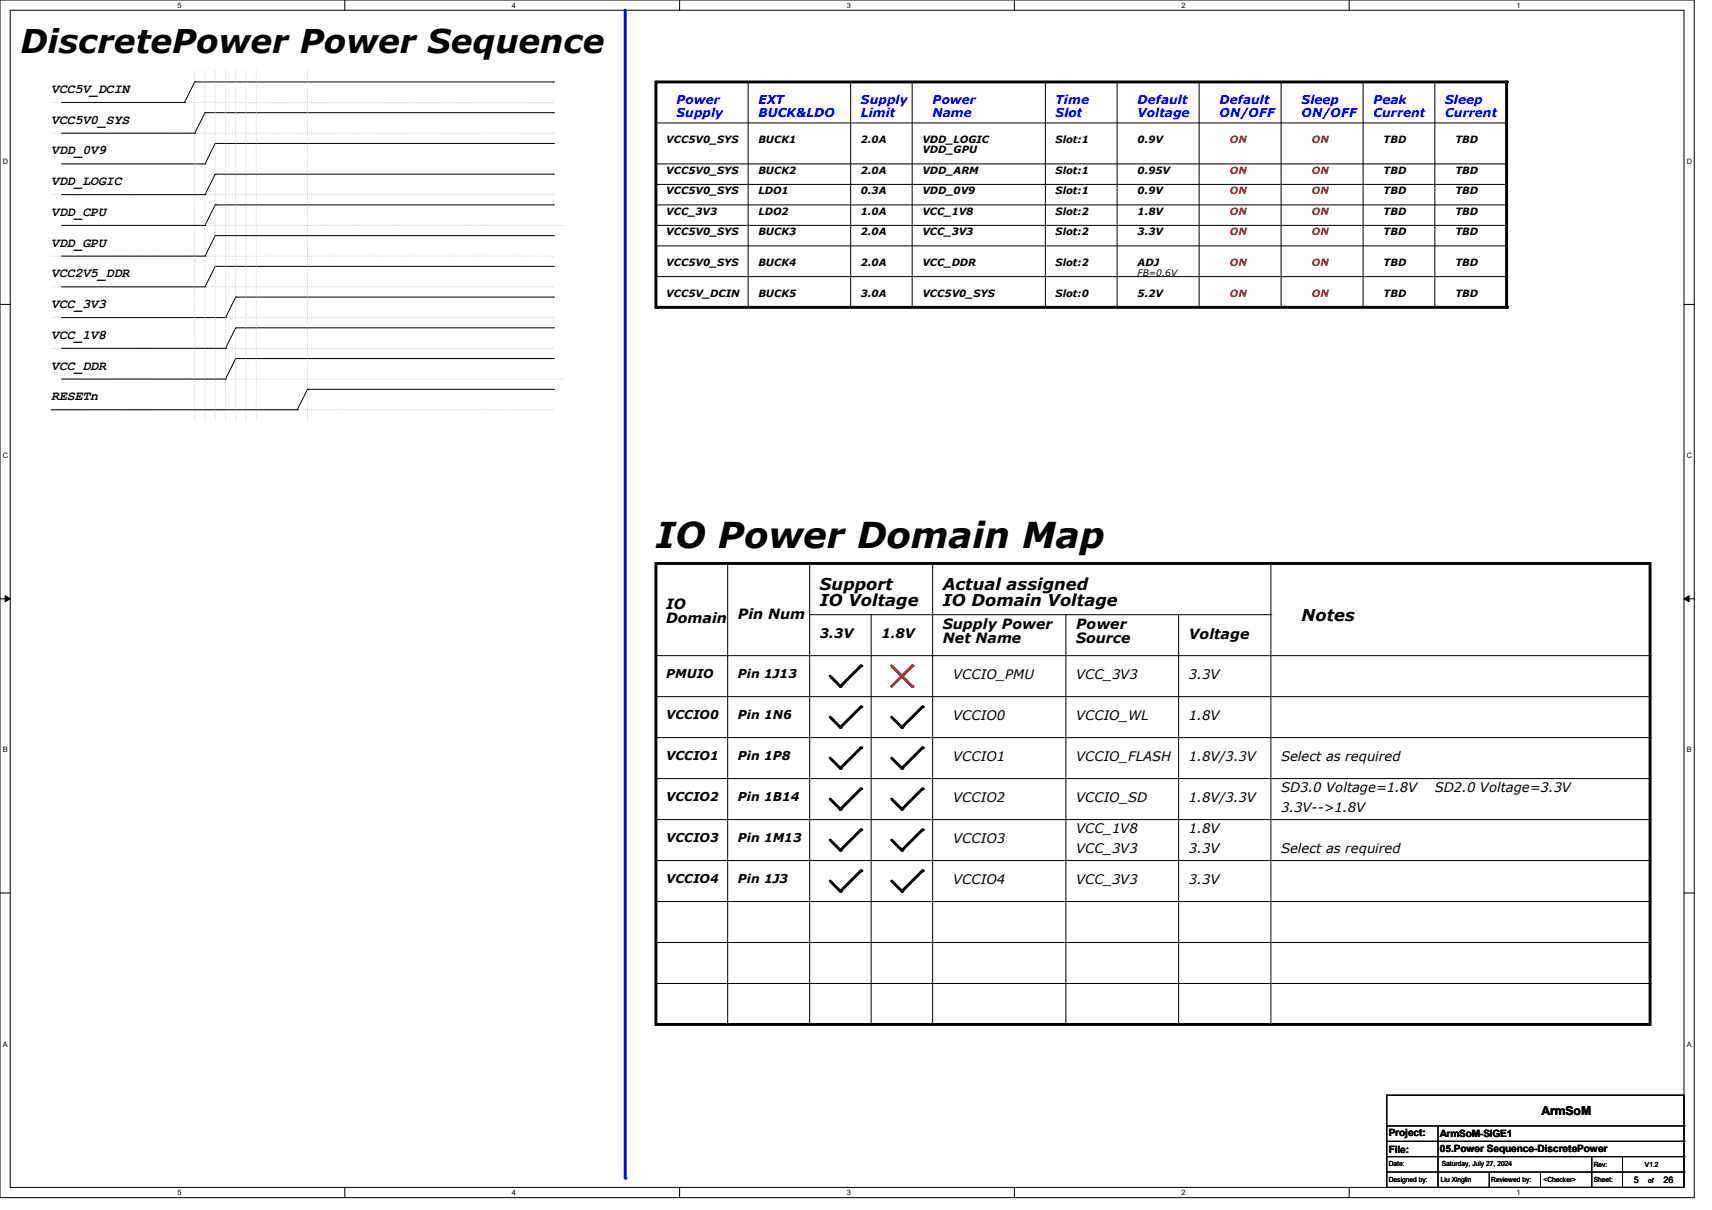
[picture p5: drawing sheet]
<svg xmlns="http://www.w3.org/2000/svg" width="297mm" height="210mm" viewBox="0 0 297 210" stroke-linecap="round" stroke-linejoin="round" font-family="sans-serif">
<g fill="none" stroke="#000" stroke-width=".17">
<path d="M0 0h293.9v207.9h-293.9zM1.8 1.8h290.3v204.3h-290.3zM33.8 14.2h.1M33.8 14.2l-1.8 3.6M33.8 14.2h62.2M35.6 19.6h.1M35.6 19.6l-1.8 3.5M35.6 19.6h60.4M59.8 0v1.8M96 14.2h.1M96 19.6h.1M117.9 0v1.8"/>
<path d="M176 0v1.8M234.1 0v1.8M37.3 24.9h.1M37.3 24.9l-1.7 3.5M37.3 24.9h58.7M96 24.9h.1M0 52.8h1.8M292.1 52.8h1.8M0 103.9h1.8M.9 103.4l.9 .5-.9 .5zM292.1 103.9l.9-.5v1zM292.1 103.9h1.8"/>
<path d="M0 155h1.8M292.1 155h1.8M59.8 206.1v1.8M117.9 206.1v1.8M176 206.1v1.8M234.1 206.1v1.8"/>
</g>
<path d="M.9 103.4l.9 .5-.9 .5zM292.1 103.9l.9-.5v1z" fill="#000"/>
<path d="M8.9 23.1h87.1M96 23.1h.1M8.9 71.1h87.1M10.7 65.8h87.1M96 71.1h.1M97.8 65.8h.1" fill="none" stroke="#c0c0c0" stroke-width=".17" stroke-dasharray="0 .3"/>
<path d="M108.5 1.8v202.7" fill="none" stroke="#00f" stroke-width=".51"/>
<circle cx="108.5" cy="204.5" r=".25" fill="#00f"/>
<g fill="none" stroke="#000" stroke-width=".17">
<path d="M10.7 17.8h21.3M32 17.8h.1M10.7 28.4h24.9M10.7 23.1h23.1M10.7 33.8h24.9M10.7 39.1h24.9M33.8 23.1h.1M35.6 28.4h.1M35.6 33.8h.1M35.6 39.1h.1M37.3 30.2h.1M37.3 35.6h.1"/>
<path d="M37.3 30.2l-1.7 3.6M37.3 30.2h58.7M37.3 35.6l-1.7 3.5M37.3 35.6h58.7M96 30.2h.1M96 35.6h.1M10.7 44.5h24.9M10.7 55.1h28.4M10.7 49.8h24.9M35.6 44.5h.1M35.6 49.8h.1M37.3 40.9h.1"/>
<path d="M37.3 46.2h.1M37.3 40.9l-1.7 3.6M37.3 40.9h58.7M37.3 46.2l-1.7 3.6M37.3 46.2h58.7M39.1 55.1h.1M40.9 51.6h.1M40.9 56.9h.1M40.9 51.6l-1.8 3.5M40.9 51.6h55.1M40.9 56.9l-1.8 3.6M40.9 56.9h55.1"/>
<path d="M96 40.9h.1M96 51.6h.1M96 56.9h.1M96 46.2h.1M8.9 71.1h42.7M10.7 60.5h28.4M10.7 65.8h28.4M39.1 60.5h.1M39.1 65.8h.1M40.9 62.2h.1M40.9 62.2l-1.8 3.6M40.9 62.2h55.1"/>
<path d="M51.6 71.1h.1M53.3 67.6h.1M53.3 67.6l-1.7 3.5M53.3 67.6h42.7M96 62.2h.1M96 67.6h.1M126.2 97.8v80M140.5 97.8v80M161.8 97.8v80M220.5 97.8v80M113.8 113.8h172.5M140.5 106.7h80"/>
<path d="M151.1 106.7v71.1M161.8 106.7h.1M184.9 106.7v71.1M204.5 106.7v71.1M220.5 106.7h.1M286.3 113.8h.1M126.2 177.8h.1M140.5 177.8h.1M151.1 177.8h.1M161.8 177.8h.1M184.9 177.8h.1M204.5 177.8h.1"/>
<path d="M220.5 177.8h.1"/>
</g>
<g fill="none" stroke="#c0c0c0" stroke-width=".17" stroke-dasharray="0 .3">
<path d="M8.9 17.8h87.1M33.8 12.4h.1M35.6 12.4h.1M37.3 12.4h.1M39.1 12.4h.1M40.9 12.4h.1M42.7 12.4h.1M44.5 12.4h.1M53.3 12.4h.1M96 17.8h.1M8.9 33.8h87.1M10.7 39.1h87.1"/>
<path d="M96 33.8h.1M97.8 39.1h.1M8.9 55.1h87.1M8.9 44.5h87.1M8.9 49.8h87.1M96 55.1h.1M96 44.5h.1M96 49.8h.1M8.9 60.5h87.1M33.8 72.9v-60.5M35.6 72.9v-60.5M37.3 72.9v-60.5"/>
<path d="M39.1 72.9v-60.5M40.9 72.9v-60.5M42.7 72.9v-60.5M44.5 72.9v-60.5M53.3 72.9v-60.5M96 60.5h.1"/>
</g>
<path d="M113.8 97.8h172.5v80h-172.5zM149.4 115.6l-3.6 3.5" fill="none" stroke="#000" stroke-width=".51"/>
<circle cx="149.4" cy="115.6" r=".25" fill="#000"/>
<path d="M158.2 115.6l-3.5 3.5" fill="none" stroke="#f00" stroke-width=".51"/>
<circle cx="158.2" cy="115.6" r=".25" fill="#f00"/>
<path d="M154.7 115.6l3.5 3.5" fill="none" stroke="#f00" stroke-width=".51"/>
<circle cx="158.2" cy="119.1" r=".25" fill="#f00"/>
<path d="M113.8 14.2h147.6v39.1h-147.6zM144 117.3l1.8 1.8M149.4 122.7l-3.6 3.5-1.8-1.7M149.4 129.8l-3.6 3.6-1.8-1.8M149.4 136.9l-3.6 3.6-1.8-1.8M160 122.7l-3.5 3.5-1.8-1.7M160 129.8l-3.5 3.6-1.8-1.8M160 136.9l-3.5 3.6-1.8-1.8M149.4 144l-3.6 3.6-1.8-1.8M149.4 151.1l-3.6 3.6-1.8-1.8M160 144l-3.5 3.6-1.8-1.8M160 151.1l-3.5 3.6-1.8-1.8" fill="none" stroke="#000" stroke-width=".51"/>
<g fill="#000">
<circle cx="261.4" cy="14.2" r=".25"/>
<circle cx="113.8" cy="53.3" r=".25"/>
<circle cx="261.4" cy="53.3" r=".25"/>
<circle cx="145.8" cy="119.1" r=".25"/>
<circle cx="145.8" cy="126.2" r=".25"/>
<circle cx="145.8" cy="133.4" r=".25"/>
<circle cx="149.4" cy="136.9" r=".25"/>
<circle cx="149.4" cy="122.7" r=".25"/>
<circle cx="149.4" cy="129.8" r=".25"/>
<circle cx="156.5" cy="126.2" r=".25"/>
<circle cx="156.5" cy="133.4" r=".25"/>
<circle cx="160" cy="122.7" r=".25"/>
<circle cx="160" cy="136.9" r=".25"/>
<circle cx="160" cy="129.8" r=".25"/>
<circle cx="145.8" cy="140.5" r=".25"/>
<circle cx="145.8" cy="147.6" r=".25"/>
<circle cx="145.8" cy="154.7" r=".25"/>
<circle cx="149.4" cy="144" r=".25"/>
<circle cx="149.4" cy="151.1" r=".25"/>
<circle cx="156.5" cy="147.6" r=".25"/>
<circle cx="156.5" cy="154.7" r=".25"/>
<circle cx="156.5" cy="140.5" r=".25"/>
<circle cx="160" cy="151.1" r=".25"/>
<circle cx="160" cy="144" r=".25"/>
</g>
<g fill="none" stroke="#000" stroke-width=".17">
<path d="M129.8 14.2v39.1M147.6 14.2v39.1M158.2 14.2v39.1M181.4 14.2v39.1M193.8 14.2v39.1M208 14.2v39.1M222.3 14.2v39.1M236.5 14.2v39.1M248.9 14.2v39.1M113.8 21.3h147.6M113.8 28.4h147.6M113.8 32h147.6"/>
<path d="M113.8 35.6h147.6M113.8 39.1h147.6M261.4 21.3h.1M261.4 28.4h.1M261.4 32h.1M261.4 35.6h.1M261.4 39.1h.1M113.8 42.7h147.6M113.8 48h147.6M129.8 53.3h.1M147.6 53.3h.1M158.2 53.3h.1"/>
<path d="M181.4 53.3h.1M193.8 53.3h.1M208 53.3h.1M222.3 53.3h.1M236.5 53.3h.1M248.9 53.3h.1M261.4 42.7h.1M261.4 48h.1M113.8 120.9h172.5M113.8 128h172.5M113.8 135.1h172.5M286.3 120.9h.1"/>
<path d="M286.3 128h.1M286.3 135.1h.1M113.8 142.2h172.5M113.8 149.4h172.5M113.8 156.5h172.5M286.3 142.2h.1M286.3 149.4h.1M286.3 156.5h.1M113.8 163.6h172.5M113.8 170.7h172.5M286.3 163.6h.1M286.3 170.7h.1"/>
<path d="M240.6 190.1h51.5v16h-51.5zM240.6 195.4h51.5M240.6 198.1h51.5M249.5 195.4v10.7M292.1 195.4h.1M292.1 198.1h.1M240.6 200.7h51.5M240.6 203.4h51.5M249.5 206.1h.1M258.4 206.1h.1M258.4 203.4v2.7M267.3 206.1h.1"/>
<path d="M267.3 203.4v2.7M276.1 206.1h.1M276.1 200.7v5.4M281.5 206.1h.1M281.5 200.7v5.4M292.1 200.7h.1M292.1 203.4h.1"/>
</g>
<text font-size="6.2" x="113.8" y="95.1">IO Power Domain Map</text>
<text font-size="5.7" x="3.6" y="9.2">DiscretePower Power Sequence</text>
<g font-size="2.8">
<text x="142.2" y="102.4">Support</text>
<text x="142.2" y="105.2">IO Voltage</text>
<text x="163.6" y="102.4">Actual assigned</text>
<text x="163.6" y="105.2">IO Domain Voltage</text>
<text x="225.8" y="107.7">Notes</text>
</g>
<g font-size="2.5">
<text x="115.6" y="105.6">IO</text>
<text x="128" y="107.4">Pin Num</text>
<text x="115.6" y="108.1">Domain</text>
<text x="163.6" y="109.2">Supply Power</text>
<text x="163.6" y="111.6">Net Name</text>
<text x="186.7" y="109.2">Power</text>
<text x="186.7" y="111.6">Source</text>
<text x="206.2" y="111">Voltage</text>
</g>
<g font-size="2.3">
<text x="8.9" y="16.1">VCC5V_DCIN</text>
<text x="8.9" y="21.5">VCC5V0_SYS</text>
<text x="8.9" y="26.8">VDD_0V9</text>
<text x="8.9" y="32.1">VDD_LOGIC</text>
<text x="8.9" y="37.5">VDD_CPU</text>
<text x="8.9" y="42.8">VDD_GPU</text>
<text x="8.9" y="48.1">VCC2V5_DDR</text>
<text x="8.9" y="53.5">VCC_3V3</text>
<text x="8.9" y="58.8">VCC_1V8</text>
<text x="8.9" y="64.1">VCC_DDR</text>
<text x="8.9" y="69.5">RESETn</text>
<text x="142.2" y="110.7">3.3V</text>
<text x="152.9" y="110.7">1.8V</text>
<text x="165.4" y="117.9">VCCIO_PMU</text>
<text x="186.7" y="117.9">VCC_3V3</text>
<text x="206.2" y="117.9">3.3V</text>
<text x="165.4" y="125">VCCIO0</text>
<text x="186.7" y="125">VCCIO_WL</text>
<text x="206.2" y="125">1.8V</text>
<text x="165.4" y="132.1">VCCIO1</text>
<text x="186.7" y="132.1">VCCIO_FLASH</text>
<text x="206.2" y="132.1">1.8V/3.3V</text>
<text x="222.2" y="137.4">SD3.0 Voltage=1.8V</text>
<text x="222.3" y="132.1">Select as required</text>
<text x="248.9" y="137.4">SD2.0 Voltage=3.3V</text>
<text x="165.4" y="139.2">VCCIO2</text>
<text x="186.7" y="139.2">VCCIO_SD</text>
<text x="206.2" y="139.2">1.8V/3.3V</text>
<text x="222.3" y="141">3.3V--&gt;1.8V</text>
<text x="165.4" y="146.3">VCCIO3</text>
<text x="186.7" y="148.1">VCC_3V3</text>
<text x="186.7" y="144.5">VCC_1V8</text>
<text x="206.2" y="148.1">3.3V</text>
<text x="206.2" y="144.5">1.8V</text>
<text x="222.2" y="148.1">Select as required</text>
<text x="165.4" y="153.4">VCCIO4</text>
<text x="186.7" y="153.4">VCC_3V3</text>
<text x="206.2" y="153.4">3.3V</text>
</g>
<g font-size="2.1" fill="#00f">
<text x="117.3" y="18.1">Power</text>
<text x="117.3" y="20.2">Supply</text>
<text x="131.6" y="18.1">EXT</text>
<text x="131.6" y="20.2">BUCK&amp;LDO</text>
<text x="149.4" y="18.1">Supply</text>
<text x="149.4" y="20.2">Limit</text>
<text x="161.8" y="18.1">Power</text>
<text x="161.8" y="20.2">Name</text>
<text x="183.1" y="18.1">Time</text>
<text x="183.1" y="20.2">Slot</text>
<text x="197.4" y="18.1">Default</text>
<text x="197.4" y="20.2">Voltage</text>
<text x="211.6" y="18.1">Default</text>
<text x="211.6" y="20.2">ON/OFF</text>
<text x="225.8" y="18.1">Sleep</text>
<text x="225.8" y="20.2">ON/OFF</text>
<text x="238.3" y="18.1">Peak</text>
<text x="238.3" y="20.2">Current</text>
<text x="250.7" y="18.1">Sleep</text>
<text x="250.7" y="20.2">Current</text>
</g>
<g font-size="2.1">
<text x="115.6" y="117.7">PMUIO</text>
<text x="128" y="117.7">Pin 1J13</text>
<text x="115.6" y="124.8">VCCIO0</text>
<text x="128" y="124.8">Pin 1N6</text>
<text x="115.6" y="131.9">VCCIO1</text>
<text x="128" y="131.9">Pin 1P8</text>
<text x="115.6" y="139">VCCIO2</text>
<text x="128" y="139">Pin 1B14</text>
<text x="115.6" y="146.1">VCCIO3</text>
<text x="128" y="146.1">Pin 1M13</text>
<text x="115.6" y="153.2">VCCIO4</text>
<text x="128" y="153.2">Pin 1J3</text>
<text x="267.4" y="193.5">ArmSoM</text>
</g>
<g font-size="1.7">
<text x="115.6" y="24.9">VCC5V0_SYS</text>
<text x="131.6" y="24.9">BUCK1</text>
<text x="149.4" y="24.9">2.0A</text>
<text x="160" y="24.9">VDD_LOGIC</text>
<text x="160" y="26.6">VDD_GPU</text>
<text x="183.1" y="24.9">Slot:1</text>
<text x="197.4" y="24.9">0.9V</text>
<text x="240" y="24.9">TBD</text>
<text x="252.5" y="24.9">TBD</text>
<text x="115.6" y="30.2">VCC5V0_SYS</text>
<text x="115.6" y="33.7">VCC5V0_SYS</text>
<text x="131.6" y="30.2">BUCK2</text>
<text x="131.6" y="33.7">LDO1</text>
<text x="149.4" y="33.7">0.3A</text>
<text x="149.4" y="30.2">2.0A</text>
<text x="160" y="33.7">VDD_0V9</text>
<text x="160" y="30.2">VDD_ARM</text>
<text x="183.1" y="30.2">Slot:1</text>
<text x="183.1" y="33.7">Slot:1</text>
<text x="197.4" y="30.2">0.95V</text>
<text x="197.4" y="33.7">0.9V</text>
<text x="240" y="33.7">TBD</text>
<text x="240" y="30.2">TBD</text>
<text x="252.5" y="30.2">TBD</text>
<text x="252.5" y="33.7">TBD</text>
<text x="115.6" y="40.9">VCC5V0_SYS</text>
<text x="115.6" y="37.3">VCC_3V3</text>
<text x="131.6" y="40.9">BUCK3</text>
<text x="131.6" y="37.3">LDO2</text>
<text x="149.4" y="37.3">1.0A</text>
<text x="149.4" y="40.9">2.0A</text>
<text x="160" y="37.3">VCC_1V8</text>
<text x="160" y="40.9">VCC_3V3</text>
<text x="183.1" y="40.9">Slot:2</text>
<text x="183.1" y="37.3">Slot:2</text>
<text x="197.4" y="37.3">1.8V</text>
<text x="197.4" y="40.9">3.3V</text>
<text x="240" y="37.3">TBD</text>
<text x="240" y="40.9">TBD</text>
<text x="252.5" y="40.9">TBD</text>
<text x="252.5" y="37.3">TBD</text>
<text x="115.6" y="46.2">VCC5V0_SYS</text>
<text x="131.6" y="46.2">BUCK4</text>
<text x="149.4" y="46.2">2.0A</text>
<text x="160" y="46.2">VCC_DDR</text>
<text x="183.1" y="46.2">Slot:2</text>
<text x="197.4" y="46.2">ADJ</text>
<text x="240" y="46.2">TBD</text>
<text x="252.5" y="46.2">TBD</text>
<text x="115.6" y="51.5">VCC5V_DCIN</text>
<text x="131.6" y="51.5">BUCK5</text>
<text x="149.4" y="51.5">3.0A</text>
<text x="160" y="51.5">VCC5V0_SYS</text>
<text x="183.1" y="51.5">Slot:0</text>
<text x="197.4" y="51.5">5.2V</text>
<text x="240" y="51.5">TBD</text>
<text x="252.5" y="51.5">TBD</text>
<text x="240.9" y="197.2">Project:</text>
<text x="249.8" y="197.4">ArmSoM-SIGE1</text>
<text x="240.9" y="200">File:</text>
<text x="249.8" y="199.9">05.Power Sequence-DiscretePower</text>
</g>
<g font-size="1.7" fill="#f00">
<text x="213.4" y="24.9">ON</text>
<text x="227.6" y="24.9">ON</text>
<text x="213.4" y="33.7">ON</text>
<text x="213.4" y="30.2">ON</text>
<text x="227.6" y="33.7">ON</text>
<text x="227.6" y="30.2">ON</text>
<text x="213.4" y="37.3">ON</text>
<text x="213.4" y="40.9">ON</text>
<text x="227.6" y="37.3">ON</text>
<text x="227.6" y="40.9">ON</text>
<text x="213.4" y="46.2">ON</text>
<text x="227.6" y="46.2">ON</text>
<text x="213.4" y="51.5">ON</text>
<text x="227.6" y="51.5">ON</text>
</g>
<g font-size="1.6">
<text x="197.4" y="47.8">FB=0.6V</text>
<text x="283.4" y="205.4">5</text>
<text x="288.6" y="205.4">26</text>
</g>
<g font-size="1.3">
<text x="30.8" y="1.3">5</text>
<text x="88.8" y="1.3">4</text>
<text x="146.9" y="1.3">3</text>
<text x="205" y="1.3">2</text>
<text x="263.1" y="1.3">1</text>
<text x=".5" y="28.4">D</text>
<text x="292.6" y="28.4">D</text>
<text x=".5" y="79.5">C</text>
<text x="292.6" y="79.5">C</text>
<text x=".5" y="130.6">B</text>
<text x="292.6" y="130.6">B</text>
<text x=".5" y="181.7">A</text>
<text x="292.6" y="181.7">A</text>
<text x="30.8" y="207.4">5</text>
<text x="88.8" y="207.4">4</text>
<text x="146.9" y="207.4">3</text>
<text x="205" y="207.4">2</text>
<text x="263.1" y="207.4">1</text>
</g>
<g font-size="1.2">
<text x="240.9" y="202.4">Date:</text>
<text x="250.1" y="202.4">Saturday, July 27, 2024</text>
<text x="276.5" y="202.6">Rev:</text>
<text x="285.4" y="202.6">V1.2</text>
<text x="240.9" y="205.1">Designed by:</text>
<text x="250" y="205.1">Liu Xinglin</text>
<text x="258.7" y="205.1">Reviewed by:</text>
<text x="267.8" y="205.1">&lt;Checker&gt;</text>
<text x="276.5" y="205.1">Sheet:</text>
<text x="285.9" y="205.3">of</text>
</g>
</svg>
